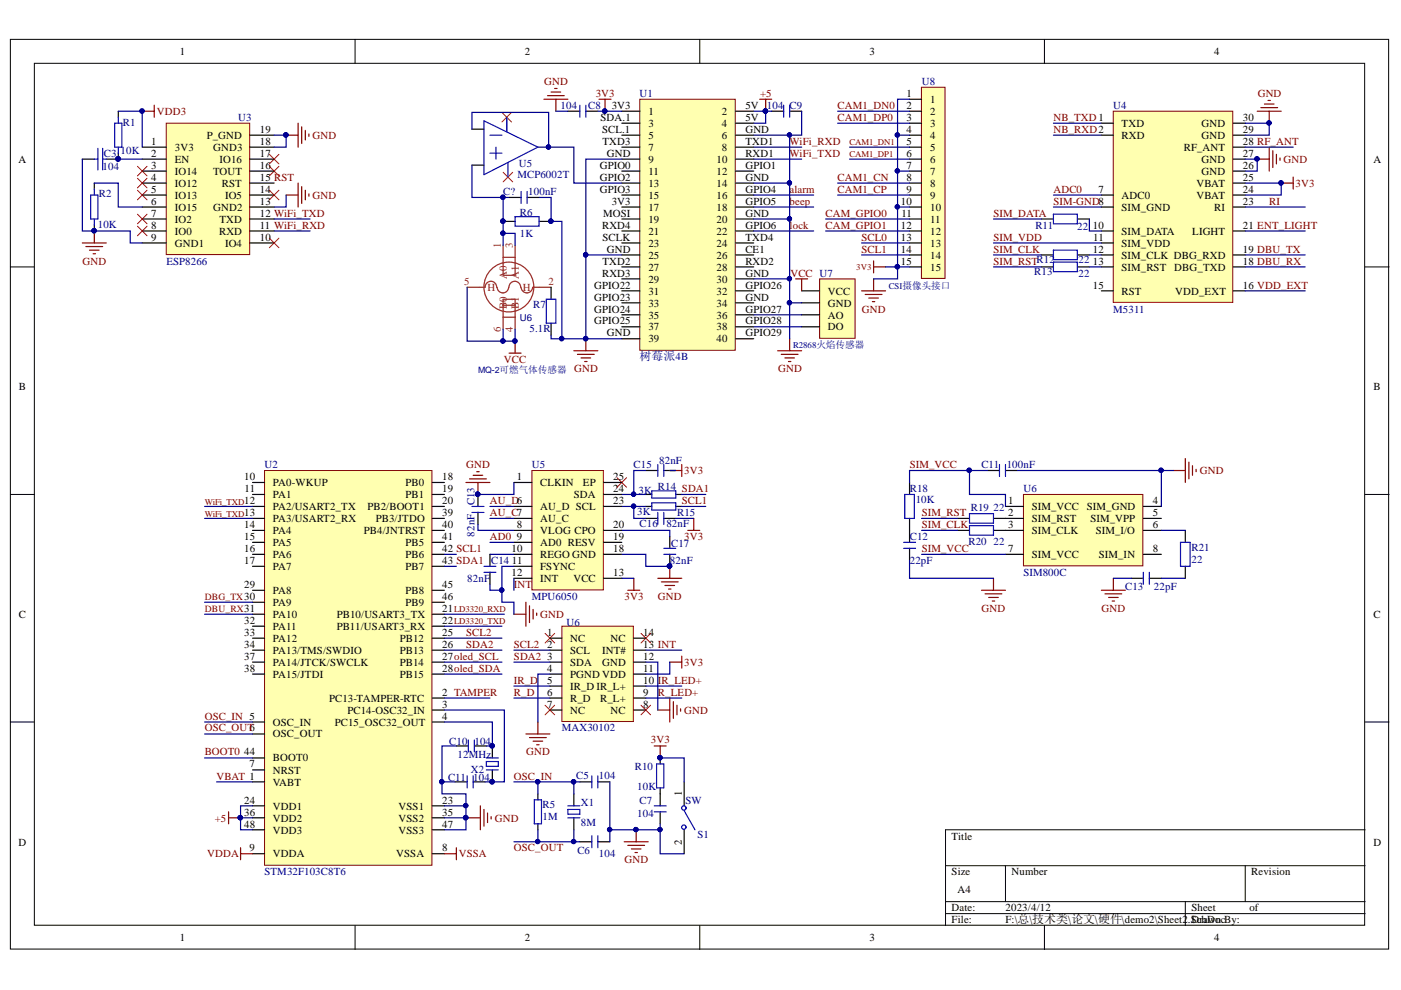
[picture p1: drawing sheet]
<svg xmlns="http://www.w3.org/2000/svg" width="297mm" height="210mm" viewBox="0 0 297 210" stroke-linecap="round" stroke-linejoin="round" font-family="sans-serif">
<g fill="#fff" stroke="#000" stroke-width=".21">
<path d="M2.2 8.3h292.2v192.9h-292.2z"/>
<path d="M7.3 13.4h282v182.8h-282z"/>
</g>
<g fill="none" stroke="#000" stroke-width=".21">
<path d="M75.3 8.3v5.1M148.4 8.3v5.1M221.4 8.3v5.1M2.2 56.6h5.1M289.4 56.6h5.1M2.2 104.8h5.1M289.4 104.8h5.1M2.2 153.1h5.1M289.4 153.1h5.1M289.4 175.9h-88.9v20.3M75.3 196.2v5.1M148.4 196.2v5.1"/>
<path d="M200.5 183.6h88.9M200.5 191.2h88.9M200.5 193.7h88.9M213.2 183.6v7.6M221.4 196.2v5.1M251.3 191.2v5M264 183.6v7.6"/>
</g>
<g fill="none" stroke="#800000" stroke-width=".25">
<path d="M116.8 19.5h2.1M117.6 18.8h.5M30.2 23.6h2.5M32.7 22.3v2.6M60.7 28.7h2.5M63.2 26.1v5.1M63.2 38.8v5.1M64 26.9v3.5M64 39.6v3.5M64.7 27.6v2.1M65.5 28.4v.5M115.3 21h5.1"/>
<path d="M116.1 20.3h3.5M117.9 21v2.6M127 21h2.5M128.3 21v2.6M161.1 21h2.5M162.3 21v2.6M17.5 51.5h5M18.2 52.3h3.6M19 53h2M19.7 53.8h.5M20 49v2.5M60.7 41.4h2.5"/>
<path d="M64.7 40.3v2.1M65.5 41.1v.5M107.9 74.9h2.6M109.2 72.3v2.6M121.7 74.4h5.1M122.4 75.1h3.6M123.2 75.9h2M124 76.7h.5M124.2 71.8v2.6M164.9 74.4h5.1M165.6 75.1h3.6M166.4 75.9h2"/>
<path d="M167.2 76.7h.5M167.4 71.8v2.6"/>
</g>
<g fill="#000080" stroke="#000080" stroke-width=".21">
<circle cx="30.1" cy="23.5" r=".46"/>
<circle cx="25" cy="33.7" r=".46"/>
<circle cx="19.9" cy="48.9" r=".46"/>
<circle cx="60.6" cy="28.6" r=".46"/>
<circle cx="124.2" cy="71.8" r=".46"/>
<circle cx="128.2" cy="23.5" r=".47"/>
<circle cx="162.3" cy="23.5" r=".47"/>
<circle cx="106.6" cy="46.9" r=".46"/>
<circle cx="116.8" cy="46.9" r=".46"/>
<circle cx="109.2" cy="72.3" r=".46"/>
</g>
<g fill="none" stroke="#000" stroke-width=".25">
<path d="M17.5 33.7h2.5M20 38.8v1.3M25.1 23.6v1.3M25.1 32.5v1.2h-2.6M100.1 27.4h2.5M100.1 35h2.5M120.4 23.6h2.5M124.2 23.6h2.6M163.6 23.6h2.6M167.4 23.6h2.6M20 47.7v1.3M106.7 46.9h2.5"/>
<path d="M107.9 41.9h2.6M111.8 41.9h2.5M114.3 46.9h2.5M116.8 60.9v2.5M116.8 68.5v2.6"/>
</g>
<g fill="none" stroke="#00f" stroke-width=".25">
<path d="M20 33.7h.8M20.8 31.5v4.5M21.8 33.7h.7M21.8 31.5v4.5M24.3 26.1h1.5v5.1h-1.5zM25.1 24.9v1.2M25.1 31.2v1.3M102.6 25.6l11.4 5.6-11.4 5.8zM103.9 32.5h2.5M103.9 28.7h2.5M105.1 31.2v2.5M107.4 24.9v3"/>
<path d="M107.7 34.5v3M122.9 22.3v2.6M124.2 22.3v2.6M166.2 22.3v2.6M167.4 22.3v2.6M19.2 41.4h1.6v5h-1.6zM20 40.1v1.3M20 46.4v1.3M109.2 45.9h5.1v2.1h-5.1zM110.5 40.6v2.5M111.8 40.6v2.5M115.8 63.4h2.1v5.1h-2.1z"/>
</g>
<g fill="none" stroke="#f00" stroke-width=".21">
<path d="M29.1 35.3l2.1 2M29.1 37.8l2.1 2M31.2 35.3l-2.1 2M31.2 37.8l-2.1 2M57.1 32.7l2 2.1M57.1 35.3l2 2M59.1 32.7l-2 2.1M59.1 35.3l-2 2M106.4 23.8l2.1 2.1M106.7 36.5l2 2.1M108.5 23.8l-2.1 2.1M108.7 36.5l-2 2.1"/>
<path d="M29.1 40.3l2.1 2.1M29.1 45.4l2.1 2.1M29.1 48l2.1 2M31.2 40.3l-2.1 2.1M31.2 45.4l-2.1 2.1M31.2 48l-2.1 2M57.1 40.3l2 2.1M57.1 50.5l2 2M59.1 40.3l-2 2.1M59.1 50.5l-2 2"/>
</g>
<g fill="none" stroke="#8d2323" stroke-width=".25">
<path d="M106.7 52v6.4h2.5v-6.4M106.7 54.6h2.5M105.3 60.9a1.22 1.22 0 0 0-1.2-1.3 1.22 1.22 0 0 0-1.2 1.3h-3.9M106.7 69.8v-6.4h2.5v6.4M106.7 64.7h2.5M106.7 67.3h2.5M107.8 60.9a1.22 1.22 0 0 1-1.2 1.2 1.22 1.22 0 0 1-1.2-1.2M110.4 60.9a1.23 1.23 0 0 0-1.3-1.3 1.23 1.23 0 0 0-1.2 1.3M112.9 60.9a1.22 1.22 0 0 1-1.2 1.2 1.22 1.22 0 0 1-1.2-1.2M113 60.9h3.8"/>
<circle cx="107.9" cy="60.9" r="5.3"/>
</g>
<path d="M173.8 59.1h7.5v12.6h-7.5z" fill="#ffffb0" stroke="#800000" stroke-width=".21"/>
<path d="M170 69.3h3.8M170 66.7h3.8M170 64.2h3.8M170 61.7h3.8" fill="none" stroke="#000" stroke-width=".25"/>
<path d="M168.7 59.1h2.5M170 59.1v2.6" fill="none" stroke="#800000" stroke-width=".25"/>
<path d="M35.2 26.1h17.7v27.9h-17.7z" fill="#ffffb0" stroke="#800000" stroke-width=".21"/>
<g fill="none" stroke="#000" stroke-width=".25">
<path d="M30.2 31.2h5M30.2 33.7h5M30.2 36.3h5M30.2 38.8h5M53 31.2h5.1M53 33.7h5.1M53 36.3h5.1M53 38.8h5.1M53 28.7h5.1M30.2 41.4h5M30.2 43.9h5M30.2 46.4h5"/>
<path d="M30.2 49h5M30.2 51.5h5M53 41.4h5.1M53 43.9h5.1M53 46.4h5.1M53 49h5.1M53 51.5h5.1"/>
</g>
<path d="M236 23.6h25.4v40.5h-25.4z" fill="#ffffb0" stroke="#800000" stroke-width=".21"/>
<g fill="none" stroke="#000" stroke-width=".25">
<path d="M233.5 26.1h2.6M233.5 28.7h2.6M261.5 26.1h2.5M261.5 28.7h2.5M261.5 38.8h2.5M261.5 36.3h2.5M261.5 33.7h2.5M261.5 31.2h2.5M220.8 54.1h2.5M220.8 56.6h2.5M220.8 46.4h2.5M228.4 54.1h2.6"/>
<path d="M228.4 56.6h2.6M228.4 46.4h2.6M233.5 41.4h2.6M233.5 43.9h2.6M233.5 49h2.6M233.5 51.5h2.6M233.5 54.1h2.6M233.5 56.6h2.6M261.5 41.4h2.5M261.5 43.9h2.5M261.5 49h2.5M261.5 54.1h2.5"/>
<path d="M261.5 56.6h2.5M233.5 61.7h2.6M261.5 61.7h2.5"/>
</g>
<path d="M223.3 45.4h5.1v2.1h-5.1zM223.3 53h5.1v2.1h-5.1zM223.3 55.6h5.1v2h-5.1z" fill="none" stroke="#00f" stroke-width=".25"/>
<path d="M266.6 23.6h5M266.6 33.7h2.5M267.3 22.8h3.6M268.1 22.1h2M268.8 21.3h.6M269.1 23.6v2.5M269.1 31.2v5.1M269.9 32v3.5M270.6 32.7v2.1M271.4 33.5v.5M271.6 38.8h2.6M274.2 37.5v2.6" fill="none" stroke="#800000" stroke-width=".25"/>
<g fill="#000080" stroke="#000080" stroke-width=".21">
<circle cx="269" cy="26.1" r=".46"/>
<circle cx="266.5" cy="33.7" r=".46"/>
<circle cx="271.6" cy="38.8" r=".46"/>
</g>
<path d="M56.1 99.8h35.5v83.7h-35.5z" fill="#ffffb0" stroke="#800000" stroke-width=".21"/>
<g fill="none" stroke="#000" stroke-width=".25">
<path d="M136.9 99.8h2.6M140.7 99.8h2.6M53.5 102.3h2.6M53.5 104.8h2.6M53.5 107.4h2.6M53.5 109.9h2.6M53.5 112.5h2.6M53.5 115h2.6M53.5 117.5h2.6M91.7 102.3h2.5M91.7 104.8h2.5M91.7 107.4h2.5"/>
<path d="M91.7 109.9h2.5M91.7 112.5h2.5M91.7 115h2.5M91.7 117.5h2.5M101.3 104.8v2.6M101.3 108.6v2.6M103.9 117.5v2.6M136.9 104.8h1.3M136.9 107.4h1.3M136.9 109.9h2.6M140.7 109.9h2.6M142 113.7v2.6"/>
<path d="M142 117.5v2.6M143.3 104.8h1.2M143.3 107.4h1.2M53.5 120.1h2.6M53.5 125.2h2.6M53.5 127.7h2.6M53.5 130.2h2.6M53.5 132.8h2.6M53.5 135.3h2.6M53.5 137.8h2.6M91.7 120.1h2.5M91.7 125.2h2.5"/>
<path d="M91.7 127.7h2.5M91.7 130.2h2.5M91.7 132.8h2.5M91.7 135.3h2.5M91.7 137.8h2.5M103.9 121.3v2.6M53.5 153.1h2.6M53.5 140.4h2.6M53.5 142.9h2.6M53.5 155.6h2.6M91.7 153.1h2.5M91.7 150.5h2.5"/>
<path d="M91.7 140.4h2.5M91.7 142.9h2.5M91.7 148h2.5M96.8 158.2h2.5M100.6 158.2h2.5M104.4 158.2v2.5M53.5 175.9h2.6M53.5 173.4h2.6M53.5 170.9h2.6M53.5 165.8h2.6M53.5 163.2h2.6M53.5 160.7h2.6"/>
<path d="M91.7 175.9h2.5M91.7 173.4h2.5M91.7 170.9h2.5M96.5 165.8h2.5M100.3 165.8h2.6M104.4 163.2v2.6M140 160.7v1.3M140 167v3.9M140 172.1v2.6M145.1 165.8v5.1M145.1 175.9v5.1M53.5 181h2.6"/>
<path d="M91.7 181h2.5"/>
</g>
<g fill="none" stroke="#800000" stroke-width=".25">
<path d="M142 99.8h2.5M144.5 98.5v2.5M98.8 102.3h5.1M99.6 101.5h3.5M100.3 100.8h2.1M101.1 100h.5M101.3 102.3v2.5M145.8 112.5h2.6M147.1 109.9v2.6M133.1 125.2h2.5M134.4 122.6v2.6M139.5 122.6h5"/>
<path d="M140.2 123.4h3.6M141 124.1h2M141.8 124.9h.5M142 120.1v2.5M144.5 139.1v2.6M111.5 155.6h5.1M112.3 156.4h3.5M113 157.1h2.1M113.8 157.9h.5M114 153.1v2.5M138.7 158.2h2.5M139.5 150.5h2.5"/>
<path d="M140 158.2v2.5M142 148v5.1M142 140.4h2.5M142.8 148.8v3.5M143.5 149.5v2.1M144.3 150.3v.5M48.5 172.1v2.6M48.5 173.4h2.5M51 179.7v2.6M96.8 179.7v2.6M99.3 173.4h2.5M101.8 170.9v5"/>
<path d="M102.6 171.6v3.6M103.4 172.4v2M104.1 173.1v.5M132.3 178.5h5.1M133.1 179.2h3.6M133.9 180h2M134.9 175.9v2.6M51 181h2.5M94.2 181h2.6M134.6 180.8h.5"/>
</g>
<g fill="#000080" stroke="#000080" stroke-width=".21">
<circle cx="50.9" cy="173.4" r=".47"/>
<circle cx="139.9" cy="160.6" r=".46"/>
<circle cx="134.8" cy="175.9" r=".46"/>
<circle cx="104.3" cy="158.1" r=".47"/>
<circle cx="104.3" cy="165.7" r=".47"/>
<circle cx="101.3" cy="104.8" r=".46"/>
<circle cx="141.9" cy="120" r=".46"/>
</g>
<g fill="none" stroke="#00f" stroke-width=".25">
<path d="M139.5 98.5v2.5M140.7 98.5v2.5M100.1 108.6h2.5M100.1 107.4h2.5M138.2 104.1h5.1v1.5h-5.1zM138.2 106.6h5.1v1.5h-5.1zM139.5 108.6v2.6M140.7 108.6v2.6M140.7 117.5h2.6M140.7 116.3h2.6M102.6 121.3h2.5M102.6 120.1h2.5"/>
<path d="M99.3 156.9v2.5M100.6 156.9v2.5M99 164.5v2.5M100.3 164.5v2.5M103.1 161.5h2.6v1h-2.6zM103.1 160.7h2.6M103.1 163.2h2.6M138.7 172.1h2.5M138.7 170.9h2.5M139.2 162h1.5v5h-1.5zM145.1 171.9l2.2 4"/>
<circle cx="145" cy="175.4" r=".46"/>
<circle cx="145" cy="171.3" r=".46"/>
</g>
<path d="M130.8 101.3l2.1 2M132.9 101.3l-2.1 2M115.6 134.3l2 2M117.6 134.3l-2 2M135.9 134.3l2 2M137.9 134.3l-2 2M115.6 149.5l2 2.1M117.6 149.5l-2 2.1M135.9 149.5l2 2.1M137.9 149.5l-2 2.1" fill="none" stroke="#f00" stroke-width=".21"/>
<path d="M135.6 21h20.3v53.3h-20.3z" fill="#ffffb0" stroke="#800000" stroke-width=".21"/>
<g fill="none" stroke="#000" stroke-width=".25">
<path d="M131.8 23.6h3.8M131.8 26.1h3.8M131.8 28.7h3.8M131.8 31.2h3.8M131.8 33.7h3.8M131.8 36.3h3.8M131.8 38.8h3.8M156 23.6h3.8M156 26.1h3.8M156 28.7h3.8M156 31.2h3.8M156 33.7h3.8"/>
<path d="M156 36.3h3.8M156 38.8h3.8M131.8 41.4h3.8M131.8 43.9h3.8M131.8 46.4h3.8M131.8 49h3.8M131.8 51.5h3.8M131.8 54.1h3.8M131.8 56.6h3.8M131.8 59.1h3.8M156 41.4h3.8M156 43.9h3.8"/>
<path d="M156 46.4h3.8M156 49h3.8M156 51.5h3.8M156 54.1h3.8M156 56.6h3.8M156 59.1h3.8M131.8 61.7h3.8M131.8 64.2h3.8M131.8 66.7h3.8M131.8 69.3h3.8M131.8 71.8h3.8M156 61.7h3.8"/>
<path d="M156 64.2h3.8M156 66.7h3.8M156 69.3h3.8M156 71.8h3.8"/>
</g>
<path d="M195.4 18.5h5v40.5h-5z" fill="#ffffb0" stroke="#800000" stroke-width=".21"/>
<g fill="none" stroke="#000" stroke-width=".25">
<path d="M192.8 21h2.6M192.8 23.6h2.6M192.8 26.1h2.6M192.8 28.7h2.6M192.8 31.2h2.6M192.8 33.7h2.6M192.8 36.3h2.6M192.8 38.8h2.6M192.8 41.4h2.6M192.8 43.9h2.6M192.8 46.4h2.6M192.8 49h2.6"/>
<path d="M192.8 51.5h2.6M192.8 54.1h2.6M192.8 56.6h2.6"/>
</g>
<path d="M185.2 55.3v2.6M185.2 56.6h2.6" fill="none" stroke="#800000" stroke-width=".25"/>
<path d="M119.1 132.8h15.2v20.2h-15.2z" fill="#ffffb0" stroke="#800000" stroke-width=".21"/>
<g fill="none" stroke="#000" stroke-width=".25">
<path d="M116.6 135.3h2.5M116.6 137.8h2.5M134.4 135.3h2.5M134.4 137.8h2.5M116.6 140.4h2.5M116.6 142.9h2.5M116.6 145.5h2.5M116.6 148h2.5M116.6 150.5h2.5M134.4 140.4h2.5M134.4 142.9h2.5M134.4 145.5h2.5"/>
<path d="M134.4 148h2.5M134.4 150.5h2.5M114 168.3v1.3M114 174.7v1.2M121.7 168.3v2.6M121.7 173.4v2.5M122.9 178.5h2.6M122.9 165.8h2.6M126.8 178.5h2.5M126.8 165.8h2.5"/>
</g>
<path d="M113.3 169.6h1.5v5.1h-1.5zM120.4 171.6h2.5v1h-2.5zM120.4 173.4h2.5M120.4 170.9h2.5M125.5 164.5v2.5M125.5 177.2v2.5M126.8 164.5v2.5M126.8 177.2v2.5" fill="none" stroke="#00f" stroke-width=".25"/>
<path d="M109 130.2h2.5M111.5 127.7v5.1M112.3 128.5v3.5M113 129.2v2M113.8 130v.5" fill="none" stroke="#800000" stroke-width=".25"/>
<path d="M112.8 99.8h15.1v25.3h-15.1z" fill="#ffffb0" stroke="#800000" stroke-width=".21"/>
<g fill="none" stroke="#000" stroke-width=".25">
<path d="M109 102.3h3.8M109 107.4h3.8M109 109.9h3.8M109 112.5h3.8M109 115h3.8M109 117.5h3.8M128 102.3h3.8M128 107.4h3.8M128 112.5h3.8M128 115h3.8M128 117.5h3.8M128 104.8h3.8"/>
<path d="M109 122.6h3.8M109 120.1h3.8M128 122.6h3.8"/>
</g>
<path d="M185.2 59.1v2.6M182.7 61.7h5.1M183.4 62.4h3.6M184.2 63.2h2M185 64h.5" fill="none" stroke="#800000" stroke-width=".25"/>
<path d="M217 104.8h25.3v15.2h-25.3z" fill="#ffffb0" stroke="#800000" stroke-width=".21"/>
<g fill="none" stroke="#000" stroke-width=".25">
<path d="M209.4 99.8h2.5M213.2 99.8h2.5M192.8 102.3v2.5M192.8 109.9v5.1M192.8 116.3v2.5M203 109.9h2.6M203 112.5h2.6M210.6 109.9h6.4M210.6 112.5h6.4M213.2 107.4h3.8M213.2 117.5h3.8M242.4 107.4h3.8"/>
<path d="M242.4 109.9h3.8M242.4 112.5h3.8M242.4 117.5h3.8M251.3 112.5v2.5M239.9 122.6h2.5M243.7 122.6h2.5M251.3 120.1v2.5"/>
</g>
<path d="M211.9 98.5v2.5M213.2 98.5v2.5M191.6 115h2.5M191.6 116.3h2.5M191.8 104.8h2.1v5.1h-2.1zM205.6 108.9h5v2h-5zM205.6 111.4h5v2.1h-5zM250.3 115h2v5.1h-2zM242.4 121.3v2.6M243.7 121.3v2.6" fill="none" stroke="#00f" stroke-width=".25"/>
<g fill="none" stroke="#800000" stroke-width=".25">
<path d="M248.8 99.8h2.5M251.3 97.2v5.1M252.1 98v3.5M252.8 98.7v2.1M253.6 99.5v.5M208.1 125.2h5.1M208.9 125.9h3.5M209.6 126.7h2.1M210.4 127.4h.5M210.6 122.6v2.6M233.5 125.2h5.1M234.3 125.9h3.5"/>
<path d="M235 126.7h2.1M235.8 127.4h.5M236.1 122.6v2.6"/>
</g>
<g fill="none" stroke="#000080" stroke-width=".25">
<path d="M17.5 33.7v15.3h10.1v2.5h2.6M20 38.8h5.1v5.1h5.1M25.1 23.6h5.1v7.6M25.1 33.7h5.1M58.1 28.7h2.6v2.5h-2.6M100.1 35v6.9h6.6M100.1 27.4v-3.6h16.2v7.4h-2.3M116.3 31.2h5.4v7.6h10.1M117.9 23.6h2.5M126.8 23.6h5M131.8 33.7h-7.6v20.4M159.8 38.8h7.6v7.6"/>
<path d="M159.8 28.7h7.6v10.1M159.8 23.6h3.8M159.8 33.7h10.2M159.8 31.2h10.2M162.3 23.6v2.5h-2.5M170 23.6v5.1h-2.6M177.6 23.6h15.2M177.6 26.1h15.2M177.6 38.8h15.2M180.1 33.7h12.7M180.1 31.2h12.7M190.3 28.7h2.5"/>
<path d="M190.3 36.3h2.5M192.8 21h-2.5v38.1h-5.1M223.3 28.7h10.2M223.3 26.1h10.2M264 26.1h5.1v2.6h-5.1M264 33.7h2.6v2.6h-2.6M264 38.8h7.6v2.6h-7.6M264 31.2h10.2M58.1 46.4h7.6M58.1 49h7.6M60.7 41.4v2.5h-2.6M106.7 49.5h2.5v2.5"/>
<path d="M107.9 41.9h-1.2v10.1M114.3 41.9h2.5v5h2.3v24.9M124.2 54.1v17.7h7.6M124.2 54.1h7.6M159.8 46.4h7.6v12.7M159.8 59.1h7.6v12.7M159.8 49h12.7M159.8 41.4h12.7M159.8 43.9h12.7M175 46.4h17.8M175 49h17.8M177.6 41.4h15.2"/>
<path d="M182.7 54.1h10.1M182.7 51.5h10.1M187.8 56.6h5M190.3 43.9h2.5M210.6 46.4h10.2M210.6 54.1h10.2M210.6 56.6h10.2M210.6 51.5h22.9M223.3 41.4h10.2M223.3 43.9h10.2M231 46.4v2.6h2.5M231 54.1h2.5"/>
<path d="M231 56.6h2.5M264 49h12.7M264 54.1h12.7M264 43.9h12.7M264 56.6h12.7M99 60.9v11.4h10.2v-2.5M106.7 69.8v2.5M116.8 71.1v.7h7.4M159.8 66.7h10.2M159.8 69.3h10.2M167.4 64.2h2.6M264 61.7h12.7"/>
<path d="M136.9 99.8h-2.5v5h-2.6M142 99.8h1.3M205.6 99.8h-12.8v2.5M209.4 99.8h-3.8v5h7.6v2.6M215.7 99.8h30.5M248.8 99.8h-2.6v7.6M43.4 109.9h10.1M43.4 107.4h10.1M94.2 117.5h2.6M101.3 111.2v1.3h7.7M103.9 109.9h5.1M103.9 107.4h5.1"/>
<path d="M103.9 115h5.1M103.9 117.5h5.1M109 102.3v2.5h-7.7M131.8 107.4h2.6v2.5h2.5M131.8 112.5h10.2v1.2M131.8 117.5h5.1v2.6h5.1M134.4 107.4h2.5M134.4 104.8h2.5M143.3 109.9h3.8M144.5 107.4h5.1M144.5 104.8h5.1M192.8 118.8v3.8h17.8"/>
<path d="M195.4 109.9h7.6M195.4 117.5h17.8M195.4 112.5h7.6M246.2 112.5h5.1M43.4 127.7h10.1M43.4 130.2h10.1M94.2 130.2h12.7M94.2 120.1h2.6M94.2 137.8h12.2M94.2 132.8h12.2M94.2 135.3h12.2M106.4 125.2v2.5h2.6v2.5"/>
<path d="M109 120.1h-2.6v5.1h-2.5v-1.3M109 122.6v2.6M109 137.8h7.6M131.8 122.6h2.6M136.9 137.8h7.6M236.1 122.6h3.8M246.2 122.6h5.1M43.4 153.1h10.1M43.4 155.6h10.1M94.2 153.1h10.2v5.1h-1.3M94.2 150.5h12.7v15.3h-4M94.2 140.4h12.2"/>
<path d="M94.2 148h9.7M94.2 142.9h12.2M96.8 158.2h-3.1v7.6h2.8M109 140.4h7.6M109 145.5h7.6M109 148h7.6M116.6 142.9h-2.6v10.2M136.9 140.4h2.6v10.1M136.9 145.5h7.6M136.9 148h7.6M142 140.4v2.5h-5.1M43.4 160.7h10.1"/>
<path d="M45.9 165.8h7.6M51 173.4v2.5h2.5M53.5 170.9h-2.5v2.5h2.5M93.7 165.8v2.5h5.1v2.6M94.2 173.4h5.1M94.2 170.9h4.6v5h-4.6M109 178.5h13.9M109 165.8h12.7M114 165.8v2.5M114 175.9v2.6M121.7 175.9v2.6M122.9 165.8h-1.2v2.5"/>
<path d="M129.3 165.8v12.7M140 160.7h5.1v5.1M140 174.7v1.2h-10.7M140 175.9v5.1h5.1"/>
</g>
<g fill="#000080" stroke="#000080" stroke-width=".21">
<circle cx="25" cy="33.7" r=".46"/>
<circle cx="60.6" cy="28.6" r=".46"/>
<circle cx="128.2" cy="23.5" r=".47"/>
<circle cx="124.2" cy="54" r=".46"/>
<circle cx="167.4" cy="46.4" r=".46"/>
<circle cx="167.4" cy="59.1" r=".46"/>
<circle cx="167.4" cy="38.8" r=".46"/>
<circle cx="167.4" cy="28.6" r=".46"/>
<circle cx="162.3" cy="23.5" r=".47"/>
<circle cx="106.6" cy="72.3" r=".46"/>
<circle cx="106.6" cy="49.4" r=".46"/>
<circle cx="106.6" cy="41.8" r=".46"/>
<circle cx="116.3" cy="31.2" r=".46"/>
<circle cx="167.4" cy="64.2" r=".46"/>
<circle cx="19.9" cy="48.9" r=".46"/>
<circle cx="30.1" cy="23.5" r=".46"/>
<circle cx="109.2" cy="72.3" r=".46"/>
<circle cx="106.6" cy="46.9" r=".46"/>
<circle cx="124.2" cy="71.8" r=".46"/>
<circle cx="269" cy="26.1" r=".46"/>
<circle cx="266.5" cy="33.7" r=".46"/>
<circle cx="271.6" cy="38.8" r=".46"/>
<circle cx="50.9" cy="173.4" r=".47"/>
<circle cx="104.3" cy="158.1" r=".47"/>
<circle cx="104.3" cy="165.7" r=".47"/>
<circle cx="134.3" cy="104.8" r=".46"/>
<circle cx="134.3" cy="107.3" r=".46"/>
<circle cx="141.9" cy="120" r=".46"/>
<circle cx="93.7" cy="165.7" r=".46"/>
<circle cx="98.7" cy="173.4" r=".47"/>
<circle cx="98.7" cy="170.8" r=".46"/>
<circle cx="119.1" cy="71.8" r=".46"/>
<circle cx="116.8" cy="46.9" r=".46"/>
<circle cx="190.3" cy="28.6" r=".46"/>
<circle cx="190.3" cy="36.2" r=".46"/>
<circle cx="190.3" cy="43.8" r=".46"/>
<circle cx="190.3" cy="56.5" r=".46"/>
<circle cx="121.6" cy="165.7" r=".47"/>
<circle cx="114" cy="165.7" r=".46"/>
<circle cx="114" cy="178.4" r=".46"/>
<circle cx="106.4" cy="125.1" r=".46"/>
<circle cx="101.3" cy="104.8" r=".46"/>
<circle cx="121.6" cy="178.4" r=".46"/>
<circle cx="139.9" cy="160.6" r=".46"/>
<circle cx="129.2" cy="175.9" r=".46"/>
<circle cx="134.8" cy="175.9" r=".46"/>
<circle cx="139.9" cy="175.9" r=".46"/>
<circle cx="246.2" cy="99.7" r=".46"/>
<circle cx="205.5" cy="99.7" r=".46"/>
</g>
<text font-size="2.5" fill="#000080" x="135.6" y="76.4">树莓派4B</text>
<g font-size="2.3">
<text x="38.2" y="11.7">1</text>
<text x="111.2" y="11.7">2</text>
<text x="184.3" y="11.7">3</text>
<text x="257.4" y="11.7">4</text>
<text x="129.7" y="23.1">3V3</text>
<text x="158" y="23.1">5V</text>
<text x="192.2" y="20.5">1</text>
<text x="192.2" y="23.1">2</text>
<text x="197.2" y="21.8">1</text>
<text x="43.8" y="29.4">P_GND</text>
<text x="55.1" y="28.1">19</text>
<text x="127.3" y="25.6">SDA.1</text>
<text x="127.7" y="28.1">SCL.1</text>
<text x="137.5" y="24.3">1</text>
<text x="137.5" y="26.9">3</text>
<text x="137.5" y="29.4">5</text>
<text x="153" y="24.3">2</text>
<text x="153" y="26.9">4</text>
<text x="153" y="29.4">6</text>
<text x="158" y="25.6">5V</text>
<text x="158" y="28.1">GND</text>
<text x="192.2" y="25.6">3</text>
<text x="192.2" y="28.1">4</text>
<text x="197.2" y="24.3">2</text>
<text x="197.2" y="26.9">3</text>
<text x="197.2" y="29.4">4</text>
<text x="237.8" y="26.9">TXD</text>
<text x="237.8" y="29.4">RXD</text>
<text x="254.7" y="29.4">GND</text>
<text x="254.7" y="26.9">GND</text>
<text x="263.5" y="28.1">29</text>
<text x="263.5" y="25.6">30</text>
<text x="3.9" y="34.5">A</text>
<text x="32.1" y="30.7">1</text>
<text x="32.1" y="33.2">2</text>
<text x="32.1" y="35.7">3</text>
<text x="37.1" y="31.9">3V3</text>
<text x="37.1" y="34.5">EN</text>
<text x="45.2" y="31.9">GND3</text>
<text x="46.5" y="34.5">IO16</text>
<text x="55.1" y="35.7">16</text>
<text x="55.1" y="33.2">17</text>
<text x="55.1" y="30.7">18</text>
<text x="127.2" y="35.7">GPIO0</text>
<text x="127.7" y="30.7">TXD3</text>
<text x="128.7" y="33.2">GND</text>
<text x="137.5" y="31.9">7</text>
<text x="137.5" y="34.5">9</text>
<text x="151.9" y="34.5">10</text>
<text x="153" y="31.9">8</text>
<text x="158" y="30.7">TXD1</text>
<text x="158" y="33.2">RXD1</text>
<text x="158" y="35.7">GPIO1</text>
<text x="192.2" y="30.7">5</text>
<text x="192.2" y="33.2">6</text>
<text x="192.2" y="35.7">7</text>
<text x="197.2" y="31.9">5</text>
<text x="197.2" y="34.5">6</text>
<text x="251" y="31.9">RF_ANT</text>
<text x="254.7" y="34.5">GND</text>
<text x="263.5" y="35.7">26</text>
<text x="263.5" y="33.2">27</text>
<text x="263.5" y="30.7">28 RF_ANT</text>
<text x="291.2" y="34.5">A</text>
<text x="32.1" y="38.3">4</text>
<text x="32.1" y="40.8">5</text>
<text x="37.1" y="37">IO14</text>
<text x="37.1" y="39.6">IO12</text>
<text x="45.2" y="37">TOUT</text>
<text x="47" y="39.6">RST</text>
<text x="55.1" y="40.8">14</text>
<text x="55.1" y="38.3">15 RST</text>
<text x="127.2" y="38.3">GPIO2</text>
<text x="127.2" y="40.8">GPIO3</text>
<text x="137.5" y="37">11</text>
<text x="137.5" y="39.6">13</text>
<text x="151.9" y="37">12</text>
<text x="151.9" y="39.6">14</text>
<text x="158" y="38.3">GND</text>
<text x="158" y="40.8">GPIO4</text>
<text x="192.2" y="38.3">8</text>
<text x="192.2" y="40.8">9</text>
<text x="197.2" y="37">7</text>
<text x="197.2" y="39.6">8</text>
<text x="232.9" y="40.8">7</text>
<text x="253.7" y="39.6">VBAT</text>
<text x="254.7" y="37">GND</text>
<text x="263.5" y="40.8">24</text>
<text x="263.5" y="38.3">25</text>
<text x="32.1" y="43.4">6</text>
<text x="32.1" y="46">7</text>
<text x="37.1" y="42.1">IO13</text>
<text x="37.1" y="44.7">IO15</text>
<text x="37.1" y="47.2">IO2</text>
<text x="45.2" y="44.7">GND2</text>
<text x="46.5" y="47.2">TXD</text>
<text x="47.7" y="42.1">IO5</text>
<text x="55.1" y="46">12 WiFi_TXD</text>
<text x="55.1" y="43.4">13</text>
<text x="127.9" y="46">MOSI</text>
<text x="129.7" y="43.4">3V3</text>
<text x="137.5" y="42.1">15</text>
<text x="137.5" y="44.7">17</text>
<text x="137.5" y="47.2">19</text>
<text x="151.9" y="42.1">16</text>
<text x="151.9" y="44.7">18</text>
<text x="151.9" y="47.2">20</text>
<text x="158" y="43.4">GPIO5</text>
<text x="158" y="46">GND</text>
<text x="191" y="43.4">10</text>
<text x="191.1" y="46">11</text>
<text x="197.2" y="42.1">9</text>
<text x="197.2" y="44.7">10</text>
<text x="197.2" y="47.2">11</text>
<text x="237.8" y="42.1">ADC0</text>
<text x="237.8" y="44.7">SIM_GND</text>
<text x="253.7" y="42.1">VBAT</text>
<text x="257.4" y="44.7">RI</text>
<text x="263.5" y="43.4">23</text>
<text x="32.1" y="48.5">8</text>
<text x="32.1" y="51">9</text>
<text x="37.1" y="49.8">IO0</text>
<text x="37.1" y="52.3">GND1</text>
<text x="46.4" y="49.8">RXD</text>
<text x="47.7" y="52.3">IO4</text>
<text x="55.1" y="51">10</text>
<text x="55.1" y="48.5">11 WiFi_RXD</text>
<text x="127.7" y="48.5">RXD4</text>
<text x="127.7" y="51">SCLK</text>
<text x="128.7" y="53.6">GND</text>
<text x="137.5" y="49.8">21</text>
<text x="137.5" y="52.3">23</text>
<text x="151.9" y="49.8">22</text>
<text x="151.9" y="52.3">24</text>
<text x="158" y="48.5">GPIO6</text>
<text x="158" y="51">TXD4</text>
<text x="158" y="53.6">CE1</text>
<text x="191" y="48.5">12</text>
<text x="191" y="51">13</text>
<text x="191" y="53.6">14</text>
<text x="197.2" y="49.8">12</text>
<text x="197.2" y="52.3">13</text>
<text x="231.7" y="48.5">10</text>
<text x="231.7" y="53.6">12</text>
<text x="231.8" y="51">11</text>
<text x="237.8" y="49.8">SIM_DATA</text>
<text x="237.8" y="52.3">SIM_VDD</text>
<text x="252.8" y="49.8">LIGHT</text>
<text x="263.5" y="53.6">19 DBU_TX</text>
<text x="263.5" y="48.5">21 ENT_LIGHT</text>
<text x="127.7" y="58.7">RXD3</text>
<text x="127.7" y="56.1">TXD2</text>
<text x="137.5" y="54.9">25</text>
<text x="137.5" y="57.4">27</text>
<text x="137.5" y="59.9">29</text>
<text x="151.9" y="54.9">26</text>
<text x="151.9" y="57.4">28</text>
<text x="151.9" y="59.9">30</text>
<text x="158" y="56.1">RXD2</text>
<text x="158" y="58.7">GND</text>
<text x="191" y="56.1">15</text>
<text x="197.2" y="54.9">14</text>
<text x="197.2" y="57.4">15</text>
<text x="231.7" y="56.1">13</text>
<text x="237.8" y="54.9">SIM_CLK DBG_RXD</text>
<text x="237.8" y="57.4">SIM_RST</text>
<text x="249" y="57.4">DBG_TXD</text>
<text x="263.5" y="56.1">18 DBU_RX</text>
<text x="126" y="61.2">GPIO22</text>
<text x="126" y="63.7">GPIO23</text>
<text x="137.5" y="62.5">31</text>
<text x="137.5" y="65">33</text>
<text x="151.9" y="62.5">32</text>
<text x="151.9" y="65">34</text>
<text x="158" y="61.2">GPIO26</text>
<text x="158" y="63.7">GND</text>
<text x="175.5" y="65">GND</text>
<text x="175.5" y="62.5">VCC</text>
<text x="231.7" y="61.2">15</text>
<text x="237.8" y="62.5">RST</text>
<text x="249.1" y="62.5">VDD_EXT</text>
<text x="263.5" y="61.2">16 VDD_EXT</text>
<text x="126" y="66.3">GPIO24</text>
<text x="126" y="68.8">GPIO25</text>
<text x="128.7" y="71.3">GND</text>
<text x="137.5" y="67.5">35</text>
<text x="137.5" y="70.1">37</text>
<text x="151.9" y="67.5">36</text>
<text x="151.9" y="70.1">38</text>
<text x="158" y="66.3">GPIO27</text>
<text x="158" y="68.8">GPIO28</text>
<text x="158" y="71.3">GPIO29</text>
<text x="175.5" y="70.1">DO</text>
<text x="175.5" y="67.5">AO</text>
<text x="137.5" y="72.6">39</text>
<text x="151.9" y="72.6">40</text>
<text x="4" y="82.7">B</text>
<text x="291.2" y="82.7">B</text>
<text x="51.8" y="101.8">10</text>
<text x="93.7" y="101.8">18</text>
<text x="109.6" y="101.8">1</text>
<text x="130" y="101.8">25</text>
<text x="51.8" y="106.9">12</text>
<text x="51.9" y="104.4">11</text>
<text x="57.9" y="103">PA0-WKUP</text>
<text x="57.9" y="105.6">PA1</text>
<text x="86" y="103">PB0</text>
<text x="86" y="105.6">PB1</text>
<text x="93.7" y="104.4">19</text>
<text x="93.7" y="106.9">20</text>
<text x="114.5" y="103">CLKIN</text>
<text x="121.7" y="105.6">SDA</text>
<text x="123.6" y="103">EP</text>
<text x="130" y="104.4">24</text>
<text x="130" y="106.9">23</text>
<text x="213.8" y="106.9">1</text>
<text x="244.4" y="106.9">4</text>
<text x="51.8" y="109.5">13</text>
<text x="51.8" y="112">14</text>
<text x="57.9" y="108.2">PA2/USART2_TX</text>
<text x="57.9" y="110.7">PA3/USART2_RX</text>
<text x="57.9" y="113.3">PA4</text>
<text x="77.2" y="113.3">PB4/JNTRST</text>
<text x="77.9" y="108.2">PB2/BOOT1</text>
<text x="79.7" y="110.7">PB3/JTDO</text>
<text x="93.7" y="109.5">39</text>
<text x="93.7" y="112">40</text>
<text x="109.6" y="112">8</text>
<text x="114.5" y="108.2">AU_D SCL</text>
<text x="114.5" y="110.7">AU_C</text>
<text x="114.5" y="113.3">VLOG CPO</text>
<text x="130" y="112">20</text>
<text x="213.8" y="109.5">2</text>
<text x="213.8" y="112">3</text>
<text x="218.8" y="108.2">SIM_VCC</text>
<text x="218.8" y="110.7">SIM_RST</text>
<text x="218.8" y="113.3">SIM_CLK</text>
<text x="230.4" y="108.2">SIM_GND</text>
<text x="231.2" y="110.7">SIM_VPP</text>
<text x="232.3" y="113.3">SIM_I/O</text>
<text x="244.4" y="109.5">5</text>
<text x="244.4" y="112">6</text>
<text x="51.8" y="114.5">15</text>
<text x="51.8" y="117.1">16</text>
<text x="51.8" y="119.6">17</text>
<text x="57.9" y="115.8">PA5</text>
<text x="57.9" y="118.3">PA6</text>
<text x="86" y="115.8">PB5</text>
<text x="86" y="118.3">PB6</text>
<text x="93.7" y="114.5">41</text>
<text x="93.7" y="117.1">42 SCL1</text>
<text x="93.7" y="119.6">43 SDA1</text>
<text x="108.5" y="117.1">10</text>
<text x="108.5" y="119.6">11</text>
<text x="109.6" y="114.5">9</text>
<text x="114.5" y="115.8">AD0 RESV</text>
<text x="114.5" y="118.3">REGO GND</text>
<text x="130" y="114.5">19</text>
<text x="130" y="117.1">18</text>
<text x="213.8" y="117.1">7</text>
<text x="218.8" y="118.3">SIM_VCC</text>
<text x="233" y="118.3">SIM_IN</text>
<text x="244.4" y="117.1">8</text>
<text x="51.8" y="124.7">29</text>
<text x="57.9" y="120.9">PA7</text>
<text x="57.9" y="125.9">PA8</text>
<text x="86" y="120.9">PB7</text>
<text x="86" y="125.9">PB8</text>
<text x="93.7" y="124.7">45</text>
<text x="108.5" y="122.1">12</text>
<text x="114.5" y="120.9">FSYNC</text>
<text x="114.5" y="123.4">INT</text>
<text x="121.6" y="123.4">VCC</text>
<text x="130" y="122.1">13</text>
<text x="4" y="131">C</text>
<text x="57.9" y="128.5">PA9</text>
<text x="57.9" y="131">PA10</text>
<text x="71.4" y="131">PB10/USART3_TX</text>
<text x="86" y="128.5">PB9</text>
<text x="93.7" y="127.2">46</text>
<text x="93.7" y="129.7">21</text>
<text x="291.2" y="131">C</text>
<text x="51.8" y="132.3">32</text>
<text x="51.8" y="134.8">33</text>
<text x="51.8" y="137.3">34</text>
<text x="57.9" y="133.5">PA11</text>
<text x="57.9" y="136.1">PA12</text>
<text x="71.4" y="133.5">PB11/USART3_RX</text>
<text x="84.8" y="136.1">PB12</text>
<text x="93.7" y="132.3">22</text>
<text x="93.7" y="134.8">25</text>
<text x="93.7" y="137.3">26</text>
<text x="116" y="134.8">1</text>
<text x="116" y="137.3">2</text>
<text x="120.9" y="136.1">NC</text>
<text x="129.4" y="136.1">NC</text>
<text x="136.4" y="137.3">13 INT</text>
<text x="136.4" y="134.8">14</text>
<text x="51.8" y="139.9">37</text>
<text x="51.8" y="142.4">38</text>
<text x="57.9" y="138.6">PA13/TMS/SWDIO</text>
<text x="57.9" y="141.1">PA14/JTCK/SWCLK</text>
<text x="57.9" y="143.7">PA15/JTDI</text>
<text x="84.8" y="138.6">PB13</text>
<text x="84.8" y="141.1">PB14</text>
<text x="84.8" y="143.7">PB15</text>
<text x="93.7" y="139.9">27oled_SCL</text>
<text x="93.7" y="142.4">28oled_SDA</text>
<text x="116" y="139.9">3</text>
<text x="116" y="142.4">4</text>
<text x="120.9" y="138.6">SCL</text>
<text x="120.9" y="141.1">SDA</text>
<text x="120.9" y="143.7">PGND VDD</text>
<text x="127.7" y="141.1">GND</text>
<text x="127.7" y="138.6">INT#</text>
<text x="136.4" y="142.4">11</text>
<text x="136.4" y="139.9">12</text>
<text x="69.8" y="148.8">PC13-TAMPER-RTC</text>
<text x="93.7" y="147.5">2 TAMPER</text>
<text x="116" y="145">5</text>
<text x="116" y="147.5">6</text>
<text x="120.9" y="146.2">IR_D IR_L+</text>
<text x="120.9" y="148.8">R_D</text>
<text x="127.2" y="148.8">R_L+</text>
<text x="136.4" y="147.5">9</text>
<text x="136.4" y="145">10</text>
<text x="57.9" y="153.8">OSC_IN</text>
<text x="71" y="153.8">PC15_OSC32_OUT</text>
<text x="73.7" y="151.3">PC14-OSC32_IN</text>
<text x="93.7" y="152.6">4</text>
<text x="93.7" y="150">3</text>
<text x="116" y="150">7</text>
<text x="120.9" y="151.3">NC</text>
<text x="129.4" y="151.3">NC</text>
<text x="136.4" y="150">8</text>
<text x="51.8" y="160.2">44</text>
<text x="57.9" y="161.4">BOOT0</text>
<text x="57.9" y="156.4">OSC_OUT</text>
<text x="52.9" y="162.7">7</text>
<text x="57.9" y="166.6">VABT</text>
<text x="57.9" y="164.1">NRST</text>
<text x="51.8" y="172.9">36</text>
<text x="51.8" y="170.4">24</text>
<text x="57.9" y="171.7">VDD1</text>
<text x="84.5" y="171.7">VSS1</text>
<text x="93.7" y="172.9">35</text>
<text x="93.7" y="170.4">23</text>
<text x="144.6" y="168.8" transform="rotate(-90 144.6 168.8)">1</text>
<text x="3.9" y="179.3">D</text>
<text x="51.8" y="175.5">48</text>
<text x="57.9" y="176.7">VDD3</text>
<text x="57.9" y="174.2">VDD2</text>
<text x="84.5" y="176.7">VSS3</text>
<text x="84.5" y="174.2">VSS2</text>
<text x="93.7" y="175.5">47</text>
<text x="144.6" y="179.1" transform="rotate(-90 144.6 179.1)">2</text>
<text x="201.8" y="178">Title</text>
<text x="291.2" y="179.3">D</text>
<text x="52.9" y="180.5">9</text>
<text x="57.9" y="181.8">VDDA</text>
<text x="84" y="181.8">VSSA</text>
<text x="93.7" y="180.5">8</text>
<text x="201.8" y="185.6">Size</text>
<text x="214.5" y="185.6">Number</text>
<text x="265.3" y="185.6">Revision</text>
<text x="203" y="189.4">A4</text>
<text x="201.8" y="193.2">Date:</text>
<text x="201.8" y="195.7">File:</text>
<text x="213.2" y="193.2">2023/4/12</text>
<text x="213.2" y="195.7">F:\总\技术类\论文\硬件\demo2\Sheet2</text>
<text x="251.9" y="195.7">.SchDocBy:</text>
<text x="252.6" y="193.2">Sheet</text>
<text x="252.6" y="195.7">Drawn</text>
<text x="264.9" y="193.2">of</text>
<text x="38.2" y="199.6">1</text>
<text x="111.2" y="199.6">2</text>
<text x="184.3" y="199.6">3</text>
<text x="257.4" y="199.6">4</text>
</g>
<g font-size="2.3" fill="#800000">
<text x="115.4" y="18">GND</text>
<text x="126.3" y="20.5">3V3</text>
<text x="161.2" y="20.5">+5</text>
<text x="177.6" y="23.1">CAM1_DN0</text>
<text x="266.7" y="20.5">GND</text>
<text x="33.2" y="24.3">VDD3</text>
<text x="66.2" y="29.4">GND</text>
<text x="177.6" y="25.6">CAM1_DP0</text>
<text x="223.3" y="25.6">NB_TXD1</text>
<text x="223.3" y="28.1">NB_RXD2</text>
<text x="167.4" y="30.7">WiFi_RXD</text>
<text x="167.4" y="33.2">WiFi_TXD</text>
<text x="272.2" y="34.5">GND</text>
<text x="167.4" y="40.8">alarm</text>
<text x="177.6" y="38.3">CAM1_CN</text>
<text x="177.6" y="40.8">CAM1_CP</text>
<text x="223.3" y="40.8">ADC0</text>
<text x="274.7" y="39.6">3V3</text>
<text x="66.2" y="42.1">GND</text>
<text x="167.4" y="43.4">beep</text>
<text x="175" y="46">CAM_GPIO0</text>
<text x="210.6" y="46">SIM_DATA</text>
<text x="223.3" y="43.4">SIM-GND8</text>
<text x="269.1" y="43.4">RI</text>
<text x="167.4" y="48.5">l</text>
<text x="168.1" y="48.5">ock</text>
<text x="175" y="48.5">CAM_GPIO1</text>
<text x="182.6" y="53.6">SCL1</text>
<text x="182.6" y="51">SCL0</text>
<text x="210.6" y="51">SIM_VDD</text>
<text x="210.6" y="53.6">SIM_CLK</text>
<text x="17.5" y="56.1">GND</text>
<text x="167.6" y="58.7">VCC U7</text>
<text x="210.6" y="56.1">SIM_RSTR12</text>
<text x="182.7" y="66.3">GND</text>
<text x="106.8" y="76.9">VCC</text>
<text x="121.7" y="78.9">GND</text>
<text x="165" y="78.9">GND</text>
<text x="98.8" y="99.2">GND</text>
<text x="145.1" y="100.5">3V3</text>
<text x="192.9" y="99.2">SIM_VCC</text>
<text x="254.4" y="100.5">GND</text>
<text x="103.9" y="106.9">AU_D6</text>
<text x="144.6" y="106.9">SCL1</text>
<text x="103.9" y="109.5">AU_C7</text>
<text x="195.4" y="109.5">SIM_RST</text>
<text x="195.4" y="112">SIM_CLK</text>
<text x="103.9" y="114.5">AD0</text>
<text x="145.1" y="114.5">3V3</text>
<text x="195.4" y="117.1">SIM_VCC</text>
<text x="109" y="124.7">INT</text>
<text x="114.5" y="131">GND</text>
<text x="132.4" y="127.2">3V3</text>
<text x="139.5" y="127.2">GND</text>
<text x="208.1" y="129.7">GND</text>
<text x="233.6" y="129.7">GND</text>
<text x="98.8" y="134.8">SCL2</text>
<text x="98.8" y="137.3">SDA2</text>
<text x="109" y="137.3">SCL2</text>
<text x="109" y="139.9">SDA2</text>
<text x="145.1" y="141.1">3V3</text>
<text x="109" y="145">IR_D</text>
<text x="109" y="147.5">R_D</text>
<text x="139.5" y="145">IR_LED+</text>
<text x="139.5" y="147.5">R_LED+</text>
<text x="43.4" y="152.6">OSC_IN 5</text>
<text x="43.4" y="155.1">OSC_OUT6</text>
<text x="145.1" y="151.3">GND</text>
<text x="43.4" y="160.2">BOOT0</text>
<text x="111.6" y="160.2">GND</text>
<text x="138" y="157.6">3V3</text>
<text x="45.9" y="165.3">VBAT 1</text>
<text x="109" y="165.3">OSC_IN</text>
<text x="45.5" y="174.2">+5</text>
<text x="104.9" y="174.2">GND</text>
<text x="43.9" y="181.8">VDDA</text>
<text x="97.3" y="181.8">VSSA</text>
<text x="109" y="180.5">OSC_OUT</text>
<text x="132.4" y="183.1">GND</text>
</g>
<g font-size="2.3" fill="#000080">
<text x="118.9" y="23.1">104</text>
<text x="124.7" y="23.1">C8</text>
<text x="135.6" y="20.5">U1</text>
<text x="162.6" y="23.1">104</text>
<text x="167.4" y="23.1">C9</text>
<text x="195.4" y="18">U8</text>
<text x="236" y="23.1">U4</text>
<text x="26.1" y="26.6">R1</text>
<text x="50.5" y="25.6">U3</text>
<text x="22" y="33.2">C3</text>
<text x="25.5" y="32.7">10K</text>
<text x="110" y="35.5">U5</text>
<text x="21" y="41.8">R2</text>
<text x="21.7" y="36">104</text>
<text x="106.7" y="41.3">C?</text>
<text x="109.7" y="37.8">MCP6002T</text>
<text x="112" y="41.3">100nF</text>
<text x="110.2" y="45.7">R6</text>
<text x="20.7" y="48.3">10K</text>
<text x="110.2" y="50.3">1K</text>
<text x="219.5" y="48.5">R11</text>
<text x="228.4" y="48.8">22</text>
<text x="35.3" y="56.1">ESP8266</text>
<text x="219.3" y="58.4">R13</text>
<text x="228.7" y="55.9">22</text>
<text x="228.7" y="58.7">22</text>
<text x="113" y="65.2">R7</text>
<text x="112.3" y="70.3">5.1R</text>
<text x="236" y="66.3">M5311</text>
<text x="56.1" y="99.2">U2</text>
<text x="112.8" y="99.2">U5</text>
<text x="134.3" y="99.2">C15</text>
<text x="139.8" y="98.5">82nF</text>
<text x="208.1" y="99.2">C11</text>
<text x="213.4" y="99.2">100nF</text>
<text x="100.6" y="107.1" transform="rotate(-90 100.6 107.1)">C13</text>
<text x="135.4" y="104.6">3K</text>
<text x="139.5" y="103.9">R14 SDA1</text>
<text x="192.9" y="104.4">R18</text>
<text x="194.2" y="106.7">10K</text>
<text x="217" y="104.4">U6</text>
<text x="100.6" y="113.8" transform="rotate(-90 100.6 113.8)">82nF</text>
<text x="135.1" y="109.2">3K</text>
<text x="135.6" y="111.7">C16</text>
<text x="141.3" y="111.7">82nF</text>
<text x="143.6" y="109.5">R15</text>
<text x="205.8" y="108.4">R19</text>
<text x="210.6" y="108.4">22</text>
<text x="104.1" y="119.6">C14</text>
<text x="142" y="119.6">82nF</text>
<text x="142.3" y="116">C17</text>
<text x="192.9" y="114.5">C12</text>
<text x="192.9" y="119.6">22pF</text>
<text x="205.3" y="115.5">R20</text>
<text x="210.6" y="115.5">22</text>
<text x="252.6" y="116.8">R21</text>
<text x="252.6" y="119.3">22</text>
<text x="99.1" y="123.4">82nF</text>
<text x="217" y="122.1">SIM800C</text>
<text x="238.6" y="125.2">C13</text>
<text x="244.7" y="125.2">22pF</text>
<text x="112.8" y="127.2">MPU6050</text>
<text x="120.1" y="132.8">U6</text>
<text x="119.1" y="155.1">MAX30102</text>
<text x="95.3" y="157.9">C10</text>
<text x="97" y="160.7">12MHz</text>
<text x="100.6" y="157.9">104</text>
<text x="95" y="165.6">C11</text>
<text x="99.8" y="163.8">X2</text>
<text x="100.3" y="165.6">104</text>
<text x="122.2" y="165.1">C5</text>
<text x="127" y="165.1">104</text>
<text x="134.6" y="163.3">R10</text>
<text x="135.1" y="167.6">10K</text>
<text x="115.1" y="171.4">R5</text>
<text x="115.1" y="173.9">1M</text>
<text x="123.2" y="170.9">X1</text>
<text x="135.1" y="173.2">104</text>
<text x="135.6" y="170.4">C7</text>
<text x="145.3" y="170.4">SW</text>
<text x="123.2" y="175.2">8M</text>
<text x="147.9" y="177.7">S1</text>
<text x="56.1" y="185.6">STM32F103C8T6</text>
<text x="122.4" y="181">C6</text>
<text x="127" y="181.8">104</text>
</g>
<g font-size="2.3" fill="#8d2323">
<text x="106.2" y="52.6" transform="rotate(-90 106.2 52.6)">1</text>
<text x="108.7" y="52.6" transform="rotate(-90 108.7 52.6)">3</text>
<text x="107.4" y="59.2" transform="rotate(-90 107.4 59.2)">A0</text>
<text x="110" y="59.2" transform="rotate(-90 110 59.2)">A1</text>
<text x="98.4" y="60.4">5</text>
<text x="103.4" y="61.7">H</text>
<text x="107.4" y="65.5" transform="rotate(-90 107.4 65.5)">B0</text>
<text x="110" y="65.5" transform="rotate(-90 110 65.5)">B1</text>
<text x="110.8" y="61.7">H</text>
<text x="116.3" y="60.4">2</text>
<text x="106.2" y="70.4" transform="rotate(-90 106.2 70.4)">6</text>
<text x="108.7" y="70.4" transform="rotate(-90 108.7 70.4)">4</text>
</g>
<text font-size="2" fill="#000080" x="110.2" y="68.1">U6</text>
<g font-size="2" fill="#800000">
<text x="43.4" y="127.2">DBG_TX30</text>
<text x="43.4" y="129.8">DBU_RX31</text>
</g>
<g font-size="1.9" fill="#800000">
<text x="180.1" y="30.8">CAM1_DN1</text>
<text x="180.1" y="33.4">CAM1_DP1</text>
<text x="181.5" y="57.2">3V3</text>
<text x="43.4" y="107">WiFi_TXD</text>
<text x="43.4" y="109.5">WiFi_TXD</text>
<text x="96.3" y="129.8">LD3320_RXD</text>
<text x="96.3" y="132.4">LD3320_TXD</text>
</g>
<g font-size="1.9" fill="#000080">
<text x="188.5" y="61.3">CSI摄像头接口</text>
<text x="168.2" y="73.7">R2868火焰传感器</text>
<text x="101.3" y="79">MQ-2可燃气体传感器</text>
</g>
</svg>
